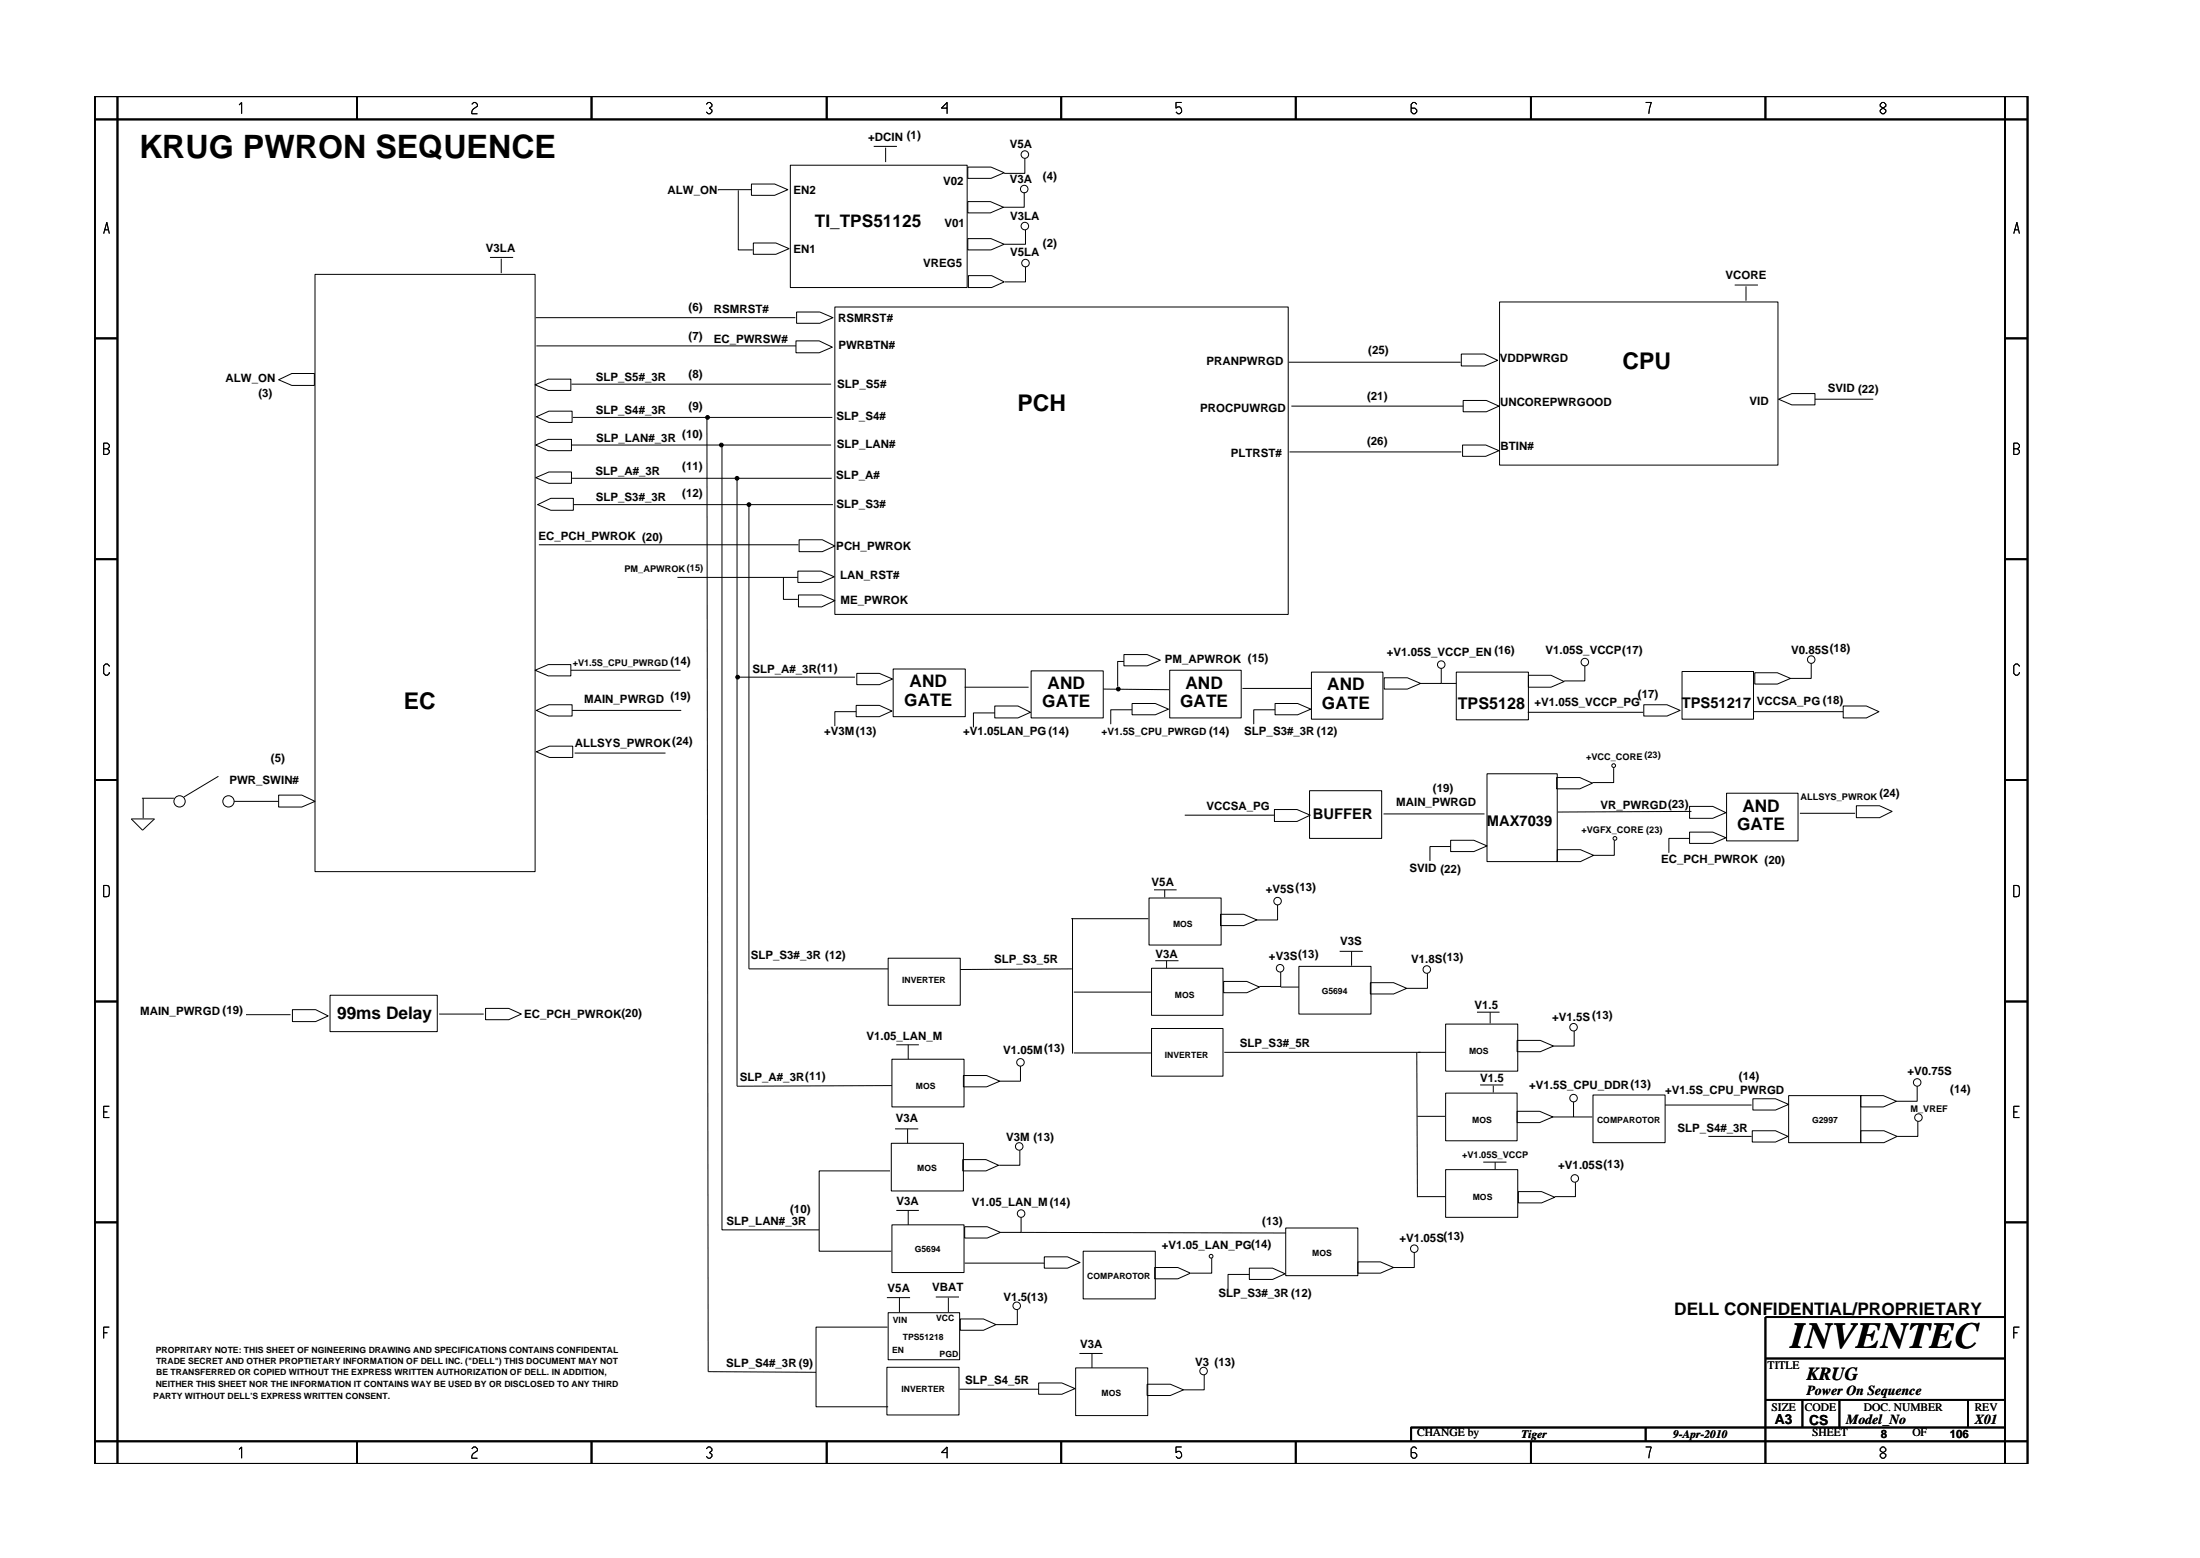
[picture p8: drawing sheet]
<svg xmlns="http://www.w3.org/2000/svg" width="297mm" height="210mm" viewBox="0 0 297 210" stroke-linecap="round" stroke-linejoin="round" font-family="sans-serif">
<g fill="none" stroke="#000" stroke-width=".25">
<path d="M12.8 13h261v184.6h-261zM12.8 16.1h261M15.9 13v184.6M48.2 13v3.1M79.9 13v3.1M111.6 13v3.1M143.3 13v3.1M174.9 13v3.1M206.7 13v3.1M238.4 13v3.1M270.7 13v184.6M12.8 45.7h3.1"/>
<path d="M270.7 45.7h3.1M12.8 75.5h3.1M270.7 75.5h3.1M12.8 105.3h3.1M270.7 105.3h3.1M12.8 135.2h3.1M270.7 135.2h3.1M12.8 165h3.1M270.7 165h3.1M270.7 177.7h-32.3v19.9M12.8 194.5h261M48.2 194.5v3.1"/>
<path d="M79.9 194.5v3.1M111.6 194.5v3.1M143.3 194.5v3.1M174.9 194.5v3.1M206.7 194.5v3.1M222.2 192.6v1.9M238.4 183.3h32.3M238.4 188.9h32.3M243.4 188.9v3.7M248.4 188.9v3.7M265.7 188.9v3.7M270.7 192.6h-80.2v1.9"/>
</g>
<g fill="none" stroke="#000" stroke-width=".14">
<path d="M32.3 14.2l.3-.4v1.6M64 13.8l-.3 .3 .3-.3h.2l.3 .3v.2l-.7 .5-.1 .6h.8h-.8l.1-.6 .7-.5v-.2l-.3-.3zM95.6 13.8l-.2 .3 .2-.3h.3l.2 .3v.2l-.3 .3 .3 .2v.3l-.2 .3h-.3l-.2-.3 .2 .3h.3l.2-.3v-.3l-.3-.2 .3-.3v-.2l-.2-.3zM118 19.8h3.1M119.6 19.9v2M127.9 13.8v1.6v-1.6l-.8 .8h.8h-.8zM158.8 13.8h.7h-.7v.8l.2-.2a.5 .5 0 0 1 .5 .7l-.2 .3h-.3l-.2-.3 .2 .3h.3l.2-.3a.5 .5 0 0 0-.5-.7l-.2 .2zM191.3 14.1l-.3-.3h-.2l-.3 .3v1l.3 .3h.2l.3-.3v-.3l-.3-.2h-.5M222.2 13.8h.8l-.4 1.6M254.1 13.8l-.2 .3v.2l.7 .5v.3l-.2 .3h-.3l-.2-.3v-.3l.7-.5v-.2l-.2-.3zM14 31.5l.4-1.5 .4 1.5M14.1 31h.6"/>
<path d="M42.5 37h29.7v80.6h-29.7zM66.2 34.7h3.1M67.7 34.9v2M99.7 25.7v8h1.9M101.5 24.8h3.1l1.8 .8-1.8 .8h-3.1zM101.5 25.6h-4.5v.1M101.7 32.8h3.1l1.7 .8-1.7 .7h-3.1zM106.7 22.3h23.9v16.5h-23.9zM130.7 22.5h3.1l1.8 .8-1.8 .8h-3.1zM130.7 27.2h3l1.8 .8-1.8 .7h-3zM130.7 32.2h3.1l1.8 .8-1.8 .7h-3.1zM130.8 37.2h3.1l1.7 .8-1.7 .8h-3.1z"/>
<path d="M138.3 25.9v2.1h-2.8M138.4 21.4v2h-2.8M138.5 36v2h-2.8M138.5 31v2h-2.9M234.2 38.5h3.1M235.7 38.6v2M271.9 31.5l.4-1.5 .4 1.5M272 31h.6M14 59.8h.5l.3 .3v.2l-.3 .3 .3 .2v.3l-.3 .2h-.5zM37.6 51.3l1.8-.9h3v1.6h-3zM72.2 51.9l1.8-.7h3.1v1.5h-3.1zM72.3 42.9h35.1"/>
<path d="M72.4 56.2l1.7-.7h3.1v1.5h-3.1zM72.4 46.7h35.1M77.2 51.8h35M77.3 56.3h35.1M95.4 56.3l.2 128.8 14.6 .1M107.5 46h3.1l1.8 .8-1.8 .8h-3.1zM107.6 42.1h3.1l1.8 .8-1.8 .7h-3.1zM112.7 41.4h61.2v41.5h-61.2zM174 48.9h23.2M174.4 54.8h23.2M197.3 47.8h3.1l1.8 .8-1.8 .8h-3.1zM197.6 54h3.1l1.7 .8-1.7 .8h-3.1z"/>
<path d="M202.5 40.8h37.6v22h-37.6zM240.1 53.9l1.8-.8h3.2v1.5h-3.2zM245.1 53.9h7.8M271.9 59.8h.5l.3 .3v.2l-.3 .3h-.5h.5l.3 .2v.3l-.3 .2h-.5zM271.9 59.8h.5l.3 .3v.2l-.3 .3 .3 .2v.3l-.3 .2h-.5zM14 60.6h.5M72.3 60.1l1.7-.8h3.2v1.5h-3.2zM72.3 64.5l1.8-.8h3.1v1.5h-3.1zM72.6 68.1l1.8-.8h3v1.6h-3zM72.8 73.5h35M77.2 60.1h35M77.2 64.5h35.1"/>
<path d="M77.4 68.1h35.1M91.5 77.9h16.2M97.5 60.1v105.9h13.1M99.5 64.5v82.1l20.9-.1M101.1 68.1v62.7h18.8M105.8 77.9v3h1.9M107.7 77.1h3.2l1.7 .7-1.7 .8h-3.2zM107.9 72.8h3.1l1.7 .9-1.7 .8h-3.1zM174.1 61h23.2M197.5 60.1h3.1l1.8 .7-1.8 .8h-3.1zM14.8 89.9l-.3-.3h-.2l-.3 .3v1l.3 .2h.2l.3-.2v-.2M72.2 90.5l1.8-.8h3.1v1.5h-3.1z"/>
<path d="M72.4 95.9l1.7-.8h3.1v1.5h-3.1zM77.1 90.5h14.8M77.2 95.9h14.8M99.5 91.4h15.9M107.8 80.3h3.1l1.8 .8-1.8 .8h-3.1zM115.6 95.2h3.1l1.7 .8-1.7 .7h-3.1zM115.6 96h-2.9v2M115.7 90.9h3l1.8 .7-1.8 .8h-3zM120.6 90.3h9.7v6.4h-9.7zM130.2 92.7h8.7M134.3 95.3h3.1l1.7 .8-1.7 .8h-3.1zM134.3 96.2h-2.9v2"/>
<path d="M139.2 90.5h9.8v6.4h-9.8zM149 93l8.8 .1M151.8 88.3h3.1l1.8 .8-1.8 .8h-3.1zM151.8 89.3h-.9v3.4M152.9 94.9h3.1l1.8 .8-1.8 .8h-3.1zM152.9 95.8h-2.9v1.9M157.9 90.5h9.7v6.4h-9.7zM167.8 92.9h9.3M172.2 94.9h3l1.8 .8-1.8 .8h-3zM172.2 95.8h-2.9v1.9M177.1 90.7h9.6v6.4h-9.6zM186.9 91.5h3.1l1.8 .7-1.8 .8h-3.1z"/>
<path d="M194.6 90.2v2h-2.8M194.6 92.2h2M196.6 90.7h9.8v6.4h-9.8zM206.3 96.1h15.6M206.4 91.1h3l1.8 .9-1.8 .7h-3zM214 89.9v2h-2.8M221.9 95.1h3.2l1.8 .8-1.8 .7h-3.2zM227.1 90.6h9.7v6.5h-9.7zM236.8 96h12.1M236.9 90.8h3.1l1.8 .8-1.8 .7h-3.1zM244.5 89.5v2.1h-2.7M248.9 95.3h3.1l1.7 .7-1.7 .9h-3.1z"/>
<path d="M272.7 89.9l-.3-.3h-.3l-.2 .3v1l.2 .2h.3l.3-.2v-.2M14 119.5l.7 .1 .1 .2-.1 1.1-.7 .1zM17.7 110.5h3.2l-1.7 1.5zM19.2 107.7h4.3M19.3 107.7v2.7M29.5 104.8l-4.7 2.8M31.6 108.1h6M37.6 107.3h3.2l1.7 .8-1.7 .8h-3.2zM72.4 101.5l1.8-.8h3.1v1.5h-3.1zM77.6 101.6h12.3M160 110h12.1M172.1 109.2h3l1.8 .8-1.8 .9h-3z"/>
<path d="M176.8 106.7h9.7v6.4h-9.7zM186.8 109.8h13.6M195.9 113.4h3.1l1.8 .8-1.8 .7h-3.1zM195.9 114.2h-2.8v2M200.8 104.4h9.5v11.9h-9.5zM210.2 104.9h3.1l1.7 .8-1.7 .8h-3.1zM210.3 114.7h3.1l1.8 .7-1.8 .9h-3.1zM217.9 103.7v1.9h-2.9M218 113.4v2h-2.8M228.1 108.8h3.2l1.7 .9-1.7 .7h-3.2zM228.1 112.3h3.2l1.7 .8-1.7 .7h-3.2zM228.1 113.1h-2.8v2"/>
<path d="M228.4 109.5l-18.1 .1M233.1 107h9.7v6.5h-9.7zM243 109.8h7.5M250.6 108.7h3.2l1.7 .8-1.7 .8h-3.2zM271.9 119.5l.7 .1 .1 .2-.1 1.1-.7 .1zM33.2 136.9h6M39.5 136.3h3.1l1.7 .8-1.7 .8h-3.1zM44.6 134.3h14.4v4.9h-14.4zM59.3 136.8h6M65.6 136.1h3.1l1.7 .7-1.7 .8h-3.1zM119.9 129.3h9.8v6.4h-9.8zM144.6 124h10.5"/>
<path d="M144.7 130.8h-15M144.8 123.9v18.3M145 133.9h10.4M155.1 121.2h9.8v6.3h-9.8zM155.5 130.7h9.6v6.3h-9.6zM155.5 138.8h9.6v6.4h-9.6zM155.8 120.1h3.1M156 129.7h3.1M157.3 120.1v1M157.5 129.7v1M164.8 123.4h3.1l1.8 .7-1.8 .8h-3.1zM165.2 132.4h3.1l1.7 .8-1.7 .8h-3.1z"/>
<path d="M172.5 122.1v2h-2.8M172.9 131.2v1.9h-2.9M172.9 133.2h2.5M175.4 130.4h9.7v6.4h-9.7zM180.9 128.4h3.1M182.5 128.4v1.9M185 132.6h3.2l1.7 .8-1.7 .7h-3.2zM192.7 131.3v2.1h-2.8M195.2 138.2h9.7v6.4h-9.7zM199.4 136.6h3.1M201.2 136.6v1.5M212.5 139.1v2.1h-2.8"/>
<path d="M14 150.1h.5M14.8 149.3h-.8v1.5h.8M120.2 158h-9.6v10.9h9.7M120.3 154.3h9.8v6.4h-9.8zM120.4 142.9h9.8v6.5h-9.8zM120.8 152.3h3.2M121 141h3.1M122.5 152.3v2M122.6 141v1.9M130 156.5h3.1l1.7 .8-1.7 .7h-3.1zM130.1 145.1h3.1l1.8 .8-1.8 .8h-3.1zM137.7 155.2v2.1h-2.8"/>
<path d="M137.8 143.9v2h-2.8M145 142.1h10.4M165.3 142h29.9M191.3 142l.1 19.6M191.4 150.7h3.7M195.2 147.5h9.6v6.5h-9.6zM195.2 157.8h9.7v6.5h-9.7zM199.8 146.4h3.2M200.3 156.8h3.1M201.6 146.5v.9M201.9 156.8v1M204.8 140.4h3.2l1.7 .8-1.7 .7h-3.2z"/>
<path d="M204.8 150h3.1l1.8 .7-1.8 .8h-3.1zM212.5 148.7v2h-2.8M212.5 150.7h2.5M212.7 159.5v2h-2.8M215.1 147.8h9.7v6.4h-9.7zM224.8 149.1h11.7M230.7 153.4h5.8M236.6 152.6h3.1l1.7 .8-1.7 .7h-3.1zM236.7 148.3h3l1.8 .7-1.8 .8h-3zM241.5 147.9h9.7v6.3h-9.7zM251.2 147.9h3.1l1.8 .7-1.8 .8h-3.1zM251.2 152.6h3.2l1.7 .8-1.7 .8h-3.2z"/>
<path d="M258.9 146.6v2h-2.8M258.9 151.3v2.1h-2.8M271.9 150.1h.5M272.7 149.3h-.8v1.5h.8M14 179.9h.5M14.8 179.1h-.8v1.5M119.7 175.1h3.2M119.8 179.1h-9.6v10.8h9.7M119.9 177.2h9.7v6.3h-9.7zM120.4 165.3h9.8v6.4h-9.8zM121 163.4h3.1M121.4 175.1v2"/>
<path d="M122.6 163.4v1.9M126.4 175h3.1M128 175.1v2M129.7 178h3.1l1.7 .8-1.7 .7h-3.1zM130.2 165.6h3.1l1.8 .7-1.8 .8h-3.1zM130.2 170.5h10.8M137.4 176.7v2.1h-2.9M137.9 164.3v2h-2.8M137.9 166.3l35.7 .1M141 169.6h3.1l1.7 .8-1.7 .7h-3.1zM146.2 168.9h9.8v6.4h-9.8zM155.9 171.1h3.1l1.7 .7-1.7 .8h-3.1z"/>
<path d="M163.6 169.8v2h-2.8M168.7 171.1h3.1l1.7 .8-1.7 .8h-3.1zM168.7 172h-2.9v1.9M173.6 165.7h9.7v6.5h-9.7zM183.3 170.3h3.1l1.8 .8-1.8 .7h-3.1zM191 169v2.1h-2.8M191.5 161.5h3.7M205 160.8h3.1l1.8 .8-1.8 .7h-3.1zM271.9 179.1v1.5v-1.5h.8zM271.9 179.9h.5M32.3 195.6l.3-.3v1.5M64 195.3l-.3 .2 .3-.2h.2l.3 .2v.3l-.7 .5-.1 .5h.8h-.8l.1-.5 .7-.5v-.3l-.3-.2z"/>
<path d="M95.6 195.3l-.2 .2 .2-.2h.3l.2 .2v.3l-.3 .2 .3 .3v.2l-.2 .3h-.3l-.2-.3 .2 .3h.3l.2-.3v-.2l-.3-.3 .3-.2v-.3l-.2-.2zM119.7 184.5h9.8v6.5h-9.8zM127.9 196h-.8l.8-.7v1.5M129.6 187.5h10.6M140.2 186.6h3.2l1.7 .8-1.7 .8h-3.2zM145.2 184.6h9.8v6.4h-9.8zM145.7 182.7h3.2M147.4 182.7v1.9M154.9 186.8h3.1l1.8 .8-1.8 .7h-3.1zM159.5 195.3h-.7v.7l.2-.1a.5 .5 0 0 1 .5 .6l-.2 .3h-.3l-.2-.3M162.6 185.5v2.1h-2.8M190.8 195.3h.2l.3 .2-.3-.2h-.2l-.3 .2v1l.3 .3h.2l.3-.3v-.2l-.3-.3h-.5h.5l.3 .3v.2l-.3 .3h-.2l-.3-.3v-1z"/>
<path d="M222.2 195.3h.8l-.4 1.5M254.1 195.3l-.2 .2v.3l.7 .5v.2l-.2 .3h-.3l-.2-.3v-.2l.7-.5v-.3l-.2-.2z"/>
<circle cx="138.3" cy="25.5" r=".51"/>
<circle cx="138.4" cy="30.5" r=".51"/>
<circle cx="138.4" cy="20.9" r=".51"/>
<circle cx="138.5" cy="35.5" r=".51"/>
<circle cx="95.5" cy="56.3" r=".25"/>
<circle cx="97.4" cy="60.1" r=".25"/>
<circle cx="99.5" cy="64.5" r=".25"/>
<circle cx="101.1" cy="68.1" r=".25"/>
<circle cx="99.6" cy="91.4" r=".25"/>
<circle cx="151" cy="93" r=".25"/>
<circle cx="194.6" cy="89.7" r=".51"/>
<circle cx="214" cy="89.4" r=".51"/>
<circle cx="244.5" cy="89" r=".51"/>
<circle cx="24.2" cy="108.1" r=".76"/>
<circle cx="30.8" cy="108.1" r=".76"/>
<circle cx="217.9" cy="103.3" r=".25"/>
<circle cx="218" cy="113.1" r=".25"/>
<circle cx="172.5" cy="121.6" r=".51"/>
<circle cx="172.8" cy="130.7" r=".51"/>
<circle cx="192.6" cy="130.8" r=".51"/>
<circle cx="212.5" cy="138.6" r=".51"/>
<circle cx="137.6" cy="154.7" r=".51"/>
<circle cx="137.8" cy="143.4" r=".51"/>
<circle cx="212.5" cy="148.2" r=".51"/>
<circle cx="212.6" cy="159" r=".51"/>
<circle cx="258.9" cy="146.1" r=".51"/>
<circle cx="259" cy="150.8" r=".51"/>
<circle cx="137.3" cy="176.2" r=".51"/>
<circle cx="137.9" cy="163.8" r=".51"/>
<circle cx="163.5" cy="169.5" r=".25"/>
<circle cx="191" cy="168.5" r=".51"/>
<circle cx="162.5" cy="185" r=".51"/>
</g>
<g fill="#000">
<circle cx="95.5" cy="56.3" r=".25"/>
<circle cx="97.4" cy="60.1" r=".25"/>
<circle cx="99.5" cy="64.5" r=".25"/>
<circle cx="101.1" cy="68.1" r=".25"/>
<circle cx="99.6" cy="91.4" r=".25"/>
<circle cx="151" cy="93" r=".25"/>
</g>
<text font-size="5" x="241.8" y="181.9">INVENTEC</text>
<text font-size="4.4" x="18.8" y="21.3">KRUG PWRON SEQUENCE</text>
<g font-size="3.1">
<text x="219.1" y="49.8">CPU</text>
<text x="137.4" y="55.4">PCH</text>
<text x="54.5" y="95.6">EC</text>
</g>
<text font-size="2.5" x="244" y="186.3">KRUG</text>
<g font-size="2.3">
<text x="110" y="30.6">TI_TPS51125</text>
<text x="122.1" y="95.3">GATE</text>
<text x="122.8" y="92.7">AND</text>
<text x="140.7" y="95.4">GATE</text>
<text x="141.4" y="93">AND</text>
<text x="159.4" y="95.4">GATE</text>
<text x="160.1" y="93">AND</text>
<text x="178.5" y="95.6">GATE</text>
<text x="179.2" y="93.2">AND</text>
<text x="234.5" y="112">GATE</text>
<text x="235.2" y="109.6">AND</text>
<text x="45.5" y="137.5">99ms Delay</text>
<text x="226.1" y="177.5">DELL CONFIDENTIAL/PROPRIETARY</text>
</g>
<text font-size="2.2" x="196.8" y="95.6">TPS5128</text>
<g font-size="2">
<text x="227.1" y="95.5">TPS51217</text>
<text x="177.3" y="110.6">BUFFER</text>
<text x="200.8" y="111.4">MAX7039</text>
</g>
<g font-size="1.9">
<text x="244" y="188.2">Power On Sequence</text>
<text x="239.6" y="192.2">A3</text>
<text x="244.3" y="192.3">CS</text>
<text x="249.3" y="192.2">Model_No</text>
<text x="266.6" y="192.2">X01</text>
</g>
<g font-size="1.6">
<text x="117.2" y="19">+DCIN (1)</text>
<text x="136.4" y="20">V5A</text>
<text x="90.1" y="26.2">ALW_ON</text>
<text x="107.1" y="26.2">EN2</text>
<text x="127.3" y="25">V02</text>
<text x="136.4" y="24.7">V3A</text>
<text x="136.4" y="29.6">V3LA</text>
<text x="140.8" y="24.3">(4)</text>
<text x="65.6" y="34">V3LA</text>
<text x="107.1" y="34.1">EN1</text>
<text x="124.6" y="36">VREG5</text>
<text x="127.5" y="30.6">V01</text>
<text x="136.4" y="34.5">V5LA</text>
<text x="140.8" y="33.3">(2)</text>
<text x="93" y="41.9">(6)</text>
<text x="233" y="37.7">VCORE</text>
<text x="93" y="45.9">(7)</text>
<text x="96.4" y="46.3">EC_PWRSW#</text>
<text x="96.4" y="42.2">RSMRST#</text>
<text x="113.2" y="43.4">RSMRST#</text>
<text x="113.2" y="47.1">PWRBTN#</text>
<text x="184.7" y="47.8">(25)</text>
<text x="30.4" y="51.6">ALW_ON</text>
<text x="34.9" y="53.5">(3)</text>
<text x="80.5" y="51.5">SLP_S5#_3R</text>
<text x="93" y="51">(8)</text>
<text x="113" y="52.4">SLP_S5#</text>
<text x="162.9" y="49.3">PRANPWRGD</text>
<text x="184.6" y="53.9">(21)</text>
<text x="202.5" y="48.9">VDDPWRGD</text>
<text x="246.8" y="52.9">SVID (22)</text>
<text x="80.5" y="55.9">SLP_S4#_3R</text>
<text x="80.5" y="59.6">SLP_LAN#_3R</text>
<text x="92.1" y="59.1">(10)</text>
<text x="93" y="55.4">(9)</text>
<text x="113" y="56.6">SLP_S4#</text>
<text x="162.1" y="55.6">PROCPUWRGD</text>
<text x="202.5" y="54.8">UNCOREPWRGOOD</text>
<text x="236.2" y="54.6">VID</text>
<text x="80.4" y="64.1">SLP_A#_3R</text>
<text x="92.1" y="63.4">(11)</text>
<text x="112.9" y="64.6">SLP_A#</text>
<text x="113" y="60.5">SLP_LAN#</text>
<text x="166.2" y="61.6">PLTRST#</text>
<text x="184.6" y="60.1">(26)</text>
<text x="202.6" y="60.8">BTIN#</text>
<text x="80.5" y="67.6">SLP_S3#_3R</text>
<text x="92.1" y="67.1">(12)</text>
<text x="113" y="68.5">SLP_S3#</text>
<text x="72.7" y="72.9">EC_PCH_PWROK (20)</text>
<text x="112.9" y="74.2">PCH_PWROK</text>
<text x="113.4" y="78.1">LAN_RST#</text>
<text x="113.5" y="81.4">ME_PWROK</text>
<text x="90.5" y="89.7">(14)</text>
<text x="157.3" y="89.4">PM_APWROK (15)</text>
<text x="187.2" y="88.5">+V1.05S_VCCP_EN (16)</text>
<text x="208.7" y="88.2">V1.05S_VCCP(17)</text>
<text x="241.8" y="88.3">V0.85S(18)</text>
<text x="78.9" y="94.9">MAIN_PWRGD</text>
<text x="90.5" y="94.5">(19)</text>
<text x="101.6" y="90.8">SLP_A#_3R(11)</text>
<text x="207.2" y="95.3">+V1.05S_VCCP_PG</text>
<text x="221.2" y="94.1">(17)</text>
<text x="237.2" y="95.2">VCCSA_PG (18)</text>
<text x="77.6" y="100.8">ALLSYS_PWROK(24)</text>
<text x="111.3" y="99.2">+V3M(13)</text>
<text x="130" y="99.2">+V1.05LAN_PG (14)</text>
<text x="163.2" y="99.2">(14)</text>
<text x="168" y="99.2">SLP_S3#_3R (12)</text>
<text x="31" y="105.7">PWR_SWIN#</text>
<text x="36.6" y="102.9">(5)</text>
<text x="193.5" y="106.9">(19)</text>
<text x="253.7" y="107.5">(24)</text>
<text x="162.9" y="109.3">VCCSA_PG</text>
<text x="188.5" y="108.7">MAIN_PWRGD</text>
<text x="216.1" y="109.2">VR_PWRGD(23)</text>
<text x="155.5" y="119.6">V5A</text>
<text x="190.3" y="117.7">SVID (22)</text>
<text x="224.3" y="116.5">EC_PCH_PWROK (20)</text>
<text x="170.9" y="120.5">+V5S(13)</text>
<text x="101.4" y="129.4">SLP_S3#_3R (12)</text>
<text x="134.2" y="130">SLP_S3_5R</text>
<text x="156" y="129.3">V3A</text>
<text x="171.3" y="129.5">+V3S(13)</text>
<text x="180.9" y="127.6">V3S</text>
<text x="190.5" y="130">V1.8S(13)</text>
<text x="18.9" y="137">MAIN_PWRGD (19)</text>
<text x="70.8" y="137.3">EC_PCH_PWROK(20)</text>
<text x="199.1" y="136.2">V1.5</text>
<text x="209.5" y="137.8">+V1.5S (13)</text>
<text x="117" y="140.3">V1.05_LAN_M</text>
<text x="135.4" y="142.2">V1.05M(13)</text>
<text x="167.4" y="141.3">SLP_S3#_5R</text>
<text x="99.9" y="145.9">SLP_A#_3R(11)</text>
<text x="199.9" y="146.1">V1.5</text>
<text x="206.5" y="147">+V1.5S_CPU_DDR(13)</text>
<text x="224.8" y="147.6">+V1.5S_CPU_PWRGD</text>
<text x="234.8" y="145.7">(14)</text>
<text x="257.5" y="145.1">+V0.75S</text>
<text x="263.3" y="147.5">(14)</text>
<text x="120.9" y="151.5">V3A</text>
<text x="135.8" y="154">V3M (13)</text>
<text x="226.5" y="152.7">SLP_S4#_3R</text>
<text x="210.4" y="157.8">+V1.05S(13)</text>
<text x="98.1" y="165.4">SLP_LAN#_3R</text>
<text x="106.7" y="163.7">(10)</text>
<text x="121" y="162.6">V3A</text>
<text x="131.2" y="162.8">V1.05_LAN_M(14)</text>
<text x="170.4" y="165.4">(13)</text>
<text x="189" y="167.6">+V1.05S(13)</text>
<text x="156.9" y="168.6">+V1.05_LAN_PG(14)</text>
<text x="119.8" y="174.3">V5A</text>
<text x="125.8" y="174.2">VBAT</text>
<text x="135.5" y="175.5">V1.5(13)</text>
<text x="164.5" y="175.1">SLP_S3#_3R (12)</text>
<text x="98.1" y="184.5">SLP_S4#_3R (9)</text>
<text x="145.8" y="181.9">V3A</text>
<text x="161.4" y="184.3">V3 (13)</text>
<text x="238.7" y="184.8">TITLE</text>
<text x="130.3" y="186.8">SLP_S4_5R</text>
<text x="239.2" y="190.4">SIZE</text>
<text x="243.7" y="190.4">CODE</text>
<text x="251.7" y="190.4">DOC. NUMBER</text>
<text x="266.6" y="190.4">REV</text>
<text x="191.3" y="193.8">CHANGE by</text>
<text x="205.4" y="194.1">Tiger</text>
<text x="225.9" y="194.1">9-Apr-2010</text>
<text x="244.7" y="193.8">SHEET</text>
<text x="253.9" y="194.1">8</text>
<text x="258.2" y="193.8">OF</text>
<text x="263.3" y="194.1">106</text>
</g>
<text font-size="1.4" x="148.7" y="99.2">+V1.5S_CPU_PWRGD</text>
<g font-size="1.2">
<text x="84.3" y="77.2">PM_APWROK(15)</text>
<text x="77.3" y="89.9">+V1.5S_CPU_PWRGD</text>
<text x="214.1" y="102.5">+VCC_CORE (23)</text>
<text x="243.1" y="107.9">ALLSYS_PWROK</text>
<text x="213.5" y="112.4">+VGFX_CORE (23)</text>
<text x="158.4" y="125.2">MOS</text>
<text x="121.8" y="132.6">INVERTER</text>
<text x="158.6" y="134.6">MOS</text>
<text x="178.4" y="134.1">G5694</text>
<text x="157.3" y="142.8">INVERTER</text>
<text x="198.3" y="142.2">MOS</text>
<text x="123.7" y="146.9">MOS</text>
<text x="198.8" y="151.5">MOS</text>
<text x="215.6" y="151.5">COMPAROTOR</text>
<text x="244.7" y="151.5">G2997</text>
<text x="257.9" y="150">M_VREF</text>
<text x="123.8" y="158">MOS</text>
<text x="197.4" y="156.3">+V1.05S_VCCP</text>
<text x="198.9" y="161.9">MOS</text>
<text x="123.5" y="169">G5694</text>
<text x="146.8" y="172.6">COMPAROTOR</text>
<text x="177.2" y="169.4">MOS</text>
<text x="120.6" y="178.5">VIN</text>
<text x="126.4" y="178.3">VCC</text>
<text x="21" y="182.6">PROPRITARY NOTE: THIS SHEET OF NGINEERING DRAWING AND SPECIFICATIONS CONTAINS CONFIDENTAL</text>
<text x="21.1" y="184.1">TRADE SECRET AND OTHER PROPTIETARY INFORMATION OF DELL INC. (&quot;DELL&quot;) THIS DOCUMENT MAY NOT</text>
<text x="21.1" y="185.6">BE TRANSFERRED OR COPIED WITHOUT THE EXPRESS WRITTEN AUTHORIZATION OF DELL. IN ADDITION,</text>
<text x="120.5" y="182.7">EN</text>
<text x="121.9" y="180.8">TPS51218</text>
<text x="126.9" y="183.1">PGD</text>
<text x="20.7" y="188.8">PARTY WITHOUT DELL’S EXPRESS WRITTEN CONSENT.</text>
<text x="21" y="187.2">NEITHER THIS SHEET NOR THE INFORMATION IT CONTAINS WAY BE USED BY OR DISCLOSED TO ANY THIRD</text>
<text x="121.7" y="187.9">INVERTER</text>
<text x="148.7" y="188.3">MOS</text>
</g>
</svg>
